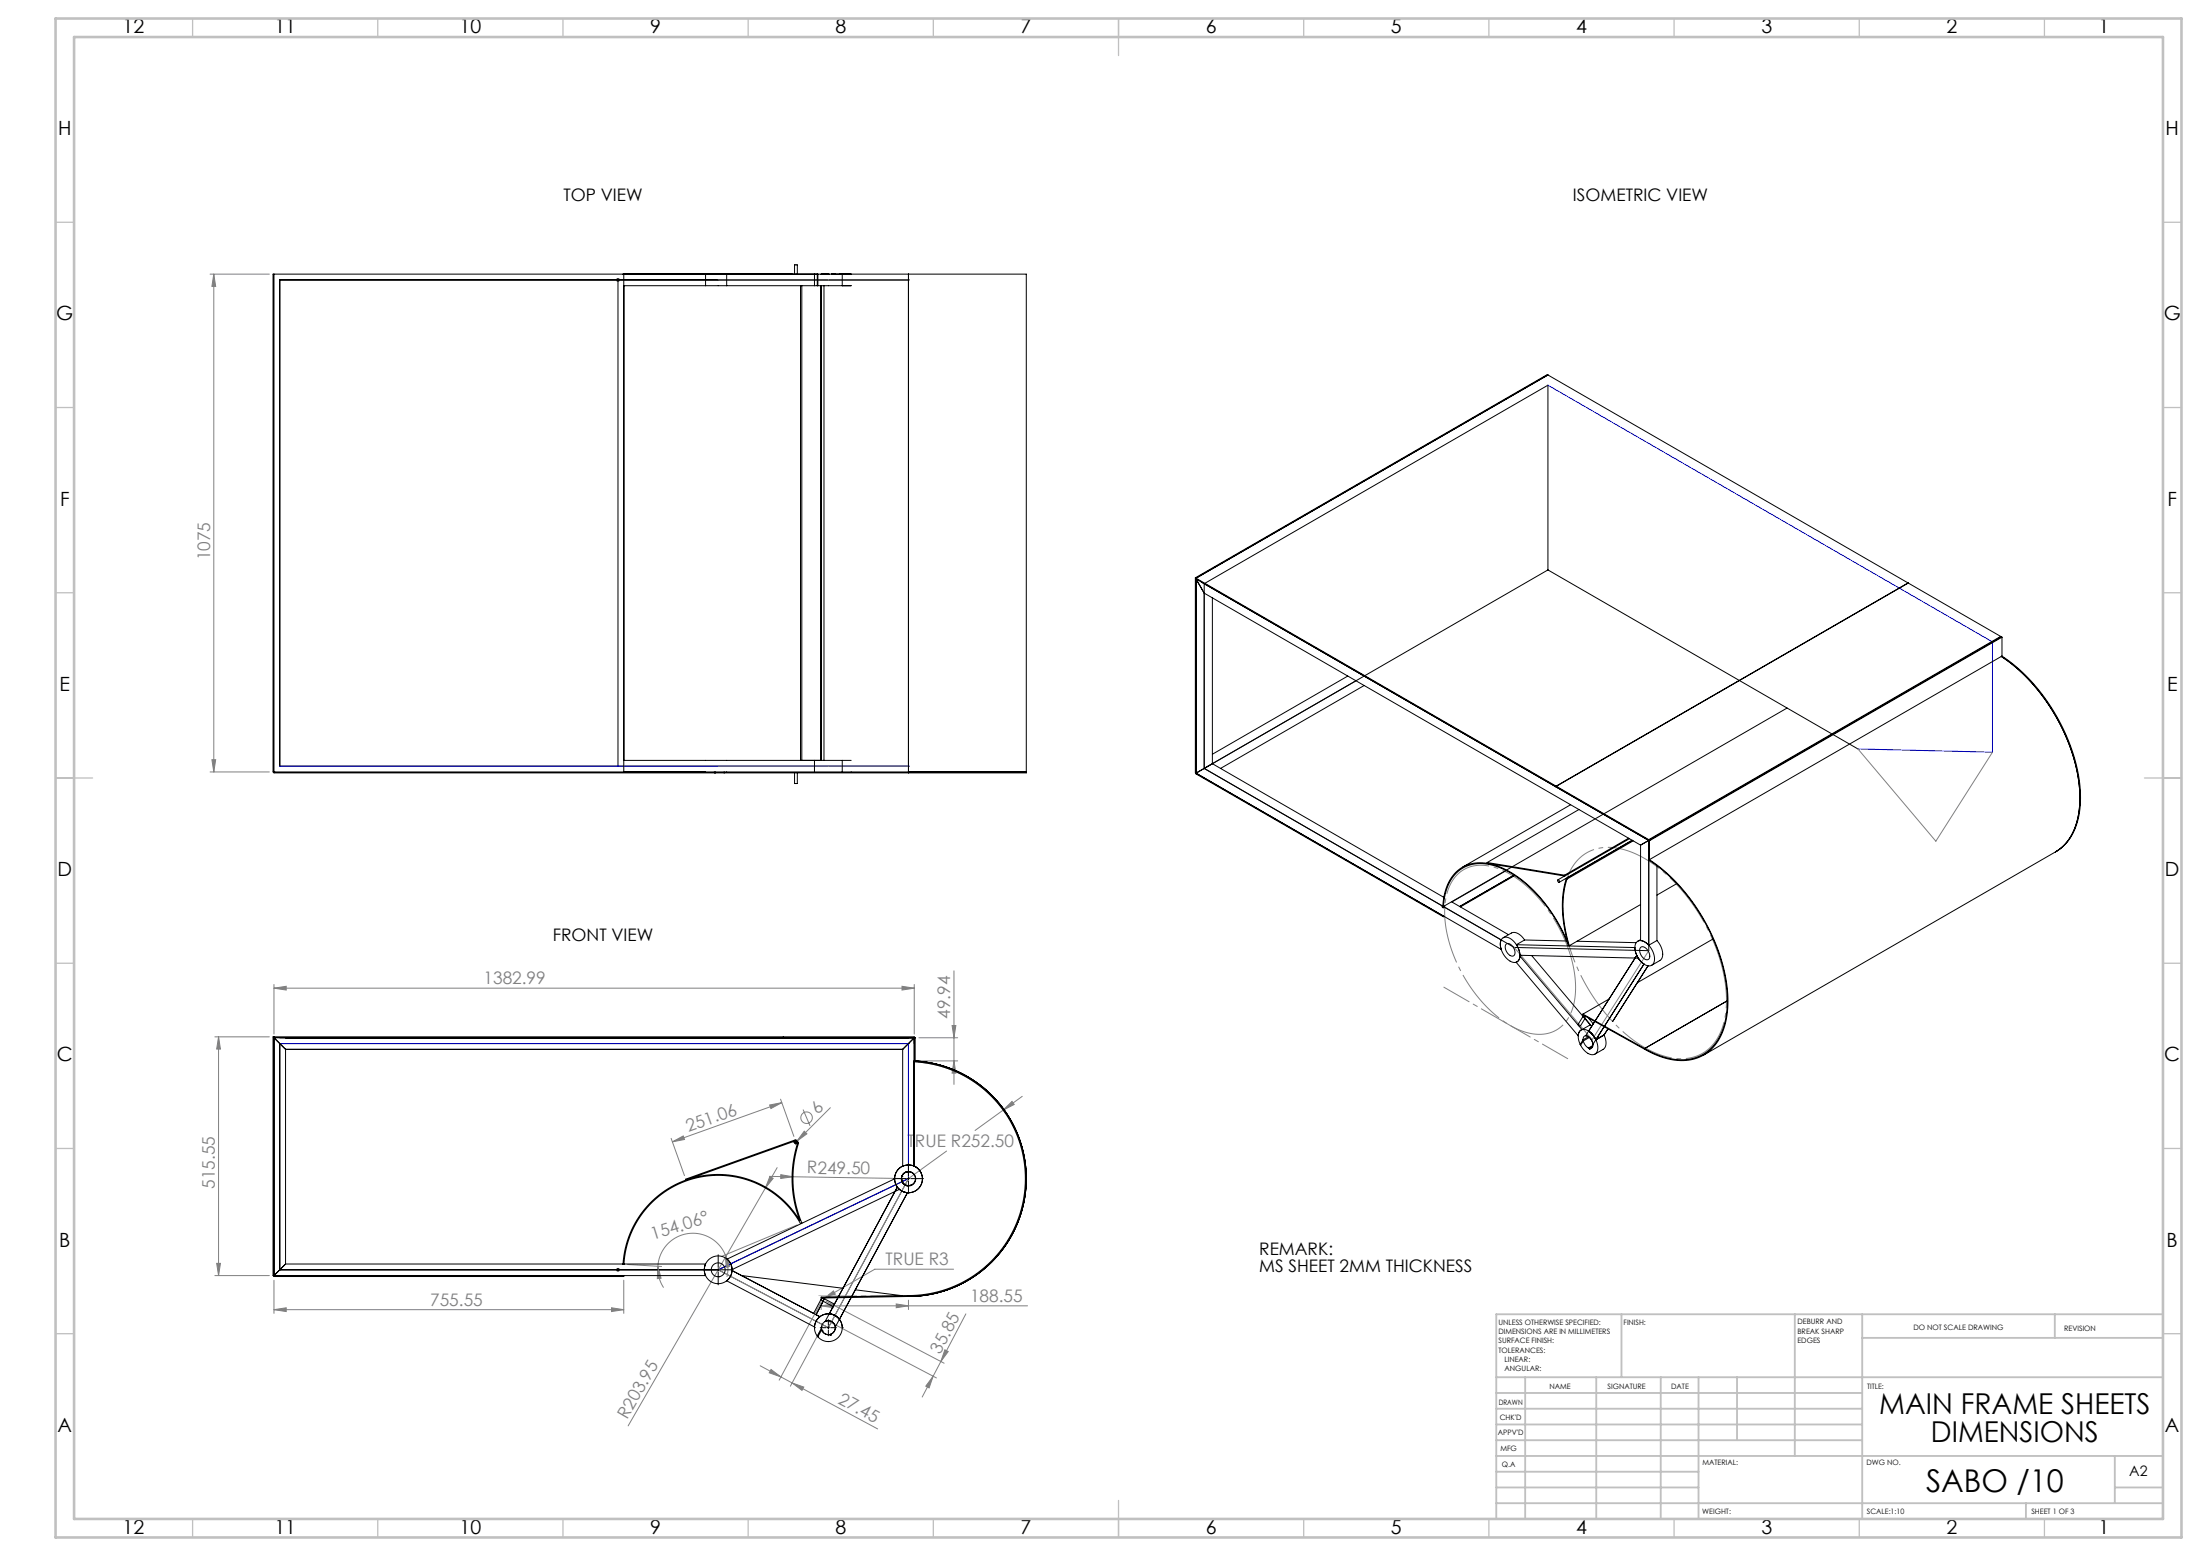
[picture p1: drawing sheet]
<svg xmlns="http://www.w3.org/2000/svg" width="594mm" height="420mm" viewBox="0 0 594 420" stroke-linecap="round" stroke-linejoin="round" font-family="sans-serif">
<g fill="none" stroke="#808080" stroke-width=".27">
<path d="M56.7 74h16M57.7 74v134.4M57.7 74l.5 3.3h-1zM193.9 75.6h51.4M56.7 208.4h16M57.2 205.1h1l-.5 3.3zM193.9 206.8h51.4M501.6 202.2l21.1 24.9 15.3-24.1M408.8 255.7l21.1 24.9 15.3-24M58 279.9h14.7M59 279.9l.5 3.3h-1zM59 279.9v64.4"/>
<path d="M74 265.7v13.4M74 266.7h172.8M74 266.7l3.3-.5v1zM243.5 266.2l3.3 .5-3.3 .5zM246.8 265.7v13.4M257.1 276.8h1l-.5 3.3zM257.6 262v30.7M207.8 298.3l3.3-.7-2.9 1.6zM210.8 296.7l3.6 10.1M211.1 297.6l-29.6 10.6M216.8 299.5l1.9 4.4M224.2 299l-9.6 9.6"/>
<path d="M247.8 286.7a31.6 31.6 0 0 1 23.6 13.8M248.1 280.1h10.5M248.1 286.4h10.5M257.6 286.4l.5 3.3h-1zM270.9 299.6l2.3-2.3 .6 .8zM276 295.9l-12.7 9.2M181.2 307.3l3.6 10M181.5 308.2l3-1.6 .3 1zM207.8 317.5l37.5 .6M207.9 317.6l.8 .5-2 2.6zM209.8 315.2l-3.1 5.5M210.8 317.1l3.3 .5-3.3 .5z"/>
<path d="M217.1 305.3l.8 .7-2.7 2zM245.3 318.1l-21.6 40.3-29.8-15.7M255.6 310.7l-10.3 7.4M195.8 338.7l1.3 3.1-1 .2zM195.8 338.7a9.5 9.5 0 0 0-10.3-5.7 9.5 9.5 0 0 0-7.9 8.8M195.8 338.7l.7 2.7v1.4l-.2 1.9M206.7 320.7l-37.1 64.2M215.2 330.6l-20.3 8.5M58 344.3h14.7M58.5 341h1l-.5 3.3zM74 353.5l3.3-.5v1zM74 345.6v8.9"/>
<path d="M74 353.5h94.4M165.1 353l3.3 .5-3.3 .5zM168.4 345.6v8.9M169.5 341.3l9.1 .6M177.6 341.8l.9 3.2-1 .1zM177.6 341.8l.3 2.8 .6 1.7 .7 1.3M221.6 351.6l-11.2 20.9M221.7 352.5l3.3-.5v1zM221.7 351.4v2.1M221.7 352.5h55.7M222.3 357.6l-8.9 16.6M222.4 350.5l2.6-2 .5 .8z"/>
<path d="M223 351.2l31.9 16.8M223.9 356.7l28.9 15.2M242 352l3.3 .5-3.3 .5zM245.3 350.9v2.6M257.5 342.6h-21.3l-13.8 7.9M260.8 354.6l-11.8 22.5M205.3 368.7l8.6 4.6M208.2 369.7l2.6 2-3.1-1.2zM213.9 373.3l3.1 1.1-.5 .9zM213.9 373.3l23.1 12.4M251.9 371.5l-1 3.1-.9-.4zM255.1 364.3l.9 .5-2 2.7z"/>
<circle cx="217.8" cy="301.7" r="1.56"/>
</g>
<g fill="none" stroke="#000" stroke-width=".27">
<path d="M75.5 75.6h.1M75.5 75.6h169.8M75.5 75.6v131.2M166.5 75.2l.7 .7M166.9 75.1v131.7M167.2 75.2l-.7 .7M245.3 75.6h.1M245.3 75.6v131.2M325.1 157.6v49.8M325.1 157.6l120.1 69.2M417.9 153.8l-92.8 53.6M417.9 153.8v-49.8l-92.8 53.6"/>
<path d="M417.9 153.8l83.7 48.4M538 173.3l-92.8 53.5M482.5 191.1l-92.8 53.6M75.5 206.8h.1M75.5 206.8h118.4M325.1 207.4l83.7 48.3 36.4 .9v-29.8M389.2 244.7h1M389.4 244.3l.7 .7M389.7 244.2v1M390.1 244.3l-.7 .7M75.5 281.7h.1M75.5 281.7v61"/>
<path d="M75.5 281.7h169.8M245.3 281.7h.1M245.3 281.7v36.7M214.6 308.3h.6M214.9 308v.6M245 318.1h.6M245.3 318.1l-51.4 24.6M75.5 342.7h.1M166.5 342.4l.7 .7M166.9 342.7h.1M166.9 342.2v1.1M167.2 342.4l-.7 .7"/>
<path d="M193.9 342.4v.7M194.2 342.7h-118.7M223.3 358.4h.7M223.7 358.1v.6"/>
</g>
<path d="M465.2 262a49.7 49.7 0 0 0-20.8-30 17.1 17.1 0 0 0-14.4-2.6 12.9 12.9 0 0 0-7.7 10.9 40.5 40.5 0 0 0 5.5 24.8 43.5 43.5 0 0 0 18.8 18.9 14.1 14.1 0 0 0 13.6 0 15.1 15.1 0 0 0 5.9-12.2l-.1-4.8-.8-5" fill="none" stroke="#808080" stroke-width=".27" stroke-dasharray="15.2 1.3 1.3 1.3" stroke-dashoffset="5" stroke-linecap="butt"/>
<path d="M424.6 260.2a39.3 39.3 0 0 0-17.4-24.5 12.3 12.3 0 0 0-12.1-.9 12.1 12.1 0 0 0-5 10.5 38.9 38.9 0 0 0 11.7 26.9 20.9 20.9 0 0 0 14.1 7 9.4 9.4 0 0 0 9-8 24.2 24.2 0 0 0-.3-11" fill="none" stroke="#808080" stroke-width=".27" stroke-dasharray="15.2 1.3 1.3 1.3" stroke-dashoffset="1.7" stroke-linecap="butt"/>
<path d="M245.3 349.7h-24.2" fill="none" stroke="#c0c0c0" stroke-width=".27" stroke-dasharray="15.2 1.3 1.3 1.3" stroke-dashoffset="5"/>
<g fill="none" stroke="#c0c0c0" stroke-width=".35">
<path d="M52 5v5M102 5v5M152 5v5M202 5v5M252 5v5M302 5v10M352 5v5M402 5v5M452 5v5M502 5v5M552 5v5M15 60h5"/>
<path d="M584 60h5M15 110h5M584 110h5M15 160h5M584 160h5M15 210h10M579 210h10M15 260h5M584 260h5M15 310h5M584 310h5M15 360h5"/>
<path d="M584 360h5M52 410v5M102 410v5M152 410v5M202 410v5M252 410v5M302 405v10M352 410v5M402 410v5M452 410v5M502 410v5M552 410v5"/>
</g>
<g fill="none" stroke="#c0c0c0" stroke-width=".5">
<path d="M437.8 354.7v17M484.6 354.7v38.3M502.8 354.7v55.3M554.8 354.7v6.4M584 354.7h-180v55.3M404 371.7h180M404 376h98.8M411.8 371.7v38.3M431 371.7v38.3M448.4 371.7v38.3M458.6 371.7v38.3M469 371.7v17"/>
<path d="M502.8 361.1h81.2M404 388.7h98.8M404 384.5h98.8M404 380.2h98.8M404 397.2h54.6M404 393h180M571 393v12.7M404 405.7h180M404 401.5h54.6M547 405.7v4.3M571 401.5h13"/>
</g>
<path d="M15 5h574v410h-574zM20 10h564v400h-564z" fill="none" stroke="#c0c0c0" stroke-width=".7"/>
<path d="M417.9 104l120.1 69.3v29.7l-36.4-.8M75.5 206.8h169.8M245.3 206.8h.1M75.5 281.7h169.8v36.4l-51.4 24.6" fill="none" stroke="#00f" stroke-width=".27"/>
<g fill="none" stroke="#000" stroke-width=".27" stroke-dasharray="15.2 1.3 1.3 1.3">
<path d="M214.3 308.3h-.1M214.9 307.7v-.1M214.9 308.9v.1M215.5 308.3h.1M244.7 318.1h-3.5M245.3 317.5v-3.4M245.3 318.8v3.4M245.9 318.1h3.4M193.3 342.7h-3.5M193.9 342.1v-3.4M193.9 343.4v3.4M194.5 342.7h3.5"/>
<path d="M223 358.4h-1.5M223.7 357.8v-1.6M223.7 359v1.6M224.3 358.4h1.5"/>
</g>
<path d="M389.8 266.5l33.5 19.3" fill="none" stroke="#808080" stroke-width=".27" stroke-dasharray="15.2 1.3 1.3 1.3" stroke-dashoffset="7.4"/>
<g fill="#808080">
<path d="M210.8 317.1l3.3 .5-3.3 .5z"/>
<path d="M217.1 305.3l.8 .7-2.7 2z"/>
<path d="M207.9 317.6l.8 .5-2 2.6z"/>
<path d="M165.1 353l3.3 .5-3.3 .5zM74 353.5l3.3-.5v1zM242 352l3.3 .5-3.3 .5zM221.7 352.5l3.3-.5v1z"/>
<path d="M270.9 299.6l2.9-1.5-.6-.8zM222.4 350.5l3.1-1.2-.5-.8z"/>
<path d="M195.8 338.7l1.3 3.1-1 .2zM177.6 341.8l.9 3.2-1 .1z"/>
<path d="M207.8 298.3l3.3-.7-2.9 1.6zM181.5 308.2l3-1.6 .3 1z"/>
<path d="M255.1 364.3l.9 .5-2 2.7zM251.9 371.5l-1 3.1-.9-.4z"/>
<path d="M257.1 276.8h1l-.5 3.3zM257.6 286.4l.5 3.3h-1z"/>
<path d="M58.5 341h1l-.5 3.3zM59 279.9l.5 3.3h-1z"/>
<path d="M57.2 205.1h1l-.5 3.3zM57.7 74l.5 3.3h-1z"/>
<path d="M208.2 369.7l2.6 2-3.1-1.2zM213.9 373.3l3.1 1.1-.5 .9z"/>
<path d="M74 266.7l3.3-.5v1zM243.5 266.2l3.3 .5-3.3 .5z"/>
</g>
<g fill="none" stroke="#000" stroke-width=".27">
<path d="M74 74v134.6h118.9M168.4 74v134.4M168.4 77.1h22.1M168.5 77.1v128.1M190.5 77.1v-3.1h5.7v3.1M190.5 77.1h5.7M196.2 77.1h23.7M214.5 74v-2.5h.8v2.5M216.1 77.1v128.1M216.5 77.1v128.1M219.9 77.1h7.5M219.9 77.1v-3.1h-146.2v134.4h146.2"/>
<path d="M220.7 74h.1v3.1h-.1zM220.7 74h-.8h3.8M221.7 77.1v128.1h-53.3M221.7 74h.1M221.7 74h1.1h-.9M221.9 74h1.9h-.1M221.9 74h1.8M222.5 77.1v128.1M223.7 74h3.7h-.8M224.5 74h1zM224.5 74h20.8M227.4 74v3.1"/>
<path d="M227.4 77.1h2.4M245.3 74h31.8v134.6h-31.8M245.3 74v134.6M417.9 101.2l-95 54.9v52.8l66.8 38.5M322.7 156v52.6l82.6 47.7a3.5 3.5 0 0 1 0-2.6l-80.2-46.3M322.7 156l97.5 56.2M322.7 156l95.1-54.9 97.4 56.2M515.2 157.3v.1M515.2 157.3l-95 54.9M515.2 157.4l25.3 14.6M515.2 157.4l-95 54.8M325.1 160.1l-2.2-3.8 122.4 70.6"/>
<path d="M325.1 160.1v47.3M325.1 160.1l117.9 68M327.3 161.4v44.7l62.5 36.1M540.2 172v-.2l-95 54.8M540.3 177.2a50.3 50.3 0 0 1 21.3 37.4 17.8 17.8 0 0 1-5 14.2l-1.6 1.1M540.4 171.9l-95.2 54.9M540.5 177.1a50.3 50.3 0 0 1 21.2 37.4 17.8 17.8 0 0 1-4.9 14.2l-1.8 1.2M540.5 172l-95.2 54.9M540.5 172v5.1M540.5 177.1l-95.2 54.9M363.9 182.5l-36.6 21.1M366.1 183.8l-41 23.6"/>
<path d="M368.3 185l-38.7 22.4M74 208.4h.1M192.9 208.6h.3M192.9 208.4v.2M193.2 208.6h2.3M193.2 208.4v.2M195.5 208.4v.2M195.5 208.6h49.8M214.5 208.6v2.9h.8v-2.9M219.9 208.4h7.5M227.4 208.4h49.7M227.4 205.2h-7.5v3.2"/>
<path d="M227.4 205.2v3.2M227.4 205.2h2.4M325.1 207.4l-2.2 1.3M420.2 212.2v.2M420.2 212.2l25 14.4M424.1 217.2l-29.2 16.9M426.3 218.5l-24.8 14.3M401.5 232.8l.1 .2 20.9 3.5M401.5 232.8l20.9 3.4M406.7 235l-14.7 8.5M408.8 236.2l-14.7 8.5M409 236.3l-14.7 8.5"/>
<path d="M420.6 237.5h.2a.31 .31 0 0 1 .3 .3 .31 .31 0 0 1-.3 .3zM422.4 236.2l.1 .3M422.4 236.5l-1.8 1M422.9 237.1a30.4 30.4 0 0 0 .4 17.4 38.9 38.9 0 0 0-16.6-19.7 12.2 12.2 0 0 0-12.1-.6 12.3 12.3 0 0 0-5 10.5l.1 .1a12 12 0 0 1 5.5-10.6 12.7 12.7 0 0 1 12.2 1.2 39.2 39.2 0 0 1 16 19.9h.3M422.9 237.1l.2 .2M423.1 237.3a30.7 30.7 0 0 0 .6 18M439.7 226.3l-17.3 9.9M439.9 226.4l-17.4 10.1M440.7 226.8l-19.7 11.3M440.7 226.8l-17.8 10.3M441 227l-17.9 10.3M443 228.1v25.8a3.4 3.4 0 0 1 2.2 1.2"/>
<path d="M445.2 232.1a49.8 49.8 0 0 1 21.2 37.2 17.7 17.7 0 0 1-4.9 14.1 12.8 12.8 0 0 1-13.3 1.6l-4.1-2M445.2 226.8h.1M445.2 226.6v28.5M445.2 226.8l-2.2 1.3M445.3 232l-.1-.1a50.2 50.2 0 0 1 21.3 37.5 17.8 17.8 0 0 1-4.9 14.2 12.9 12.9 0 0 1-13.4 1.6l-4.1-2M445.3 226.9v5.1M447.4 233.7v20.2M452.7 238.5l-5.3 3.1M555 229.9l-95 54.9M389.7 247.2v.2M389.9 242.1h-.2M389.9 247.3l-.2 .1"/>
<path d="M391.9 243.4l15.4 8.9M405.5 253.4a2.13 2.13 0 0 1 3.1 .6 4.7 4.7 0 0 1 1.3 5.4 2.12 2.12 0 0 1-3-.6 4.7 4.7 0 0 1-1.4-5.4zM405.9 253.1l2.2-1.2a3 3 0 0 1 3.5 1.8M406.6 254.9a1.48 1.48 0 0 1 2.1 1 1.29 1.29 0 0 1-.4 2.2 2.45 2.45 0 0 1-1.7-3.2zM409.4 255l32 .8 .5 2.1M409.4 255a5.6 5.6 0 0 1 1 2.9l31.9 .7 1.6 1.6M410.4 258.1a1.67 1.67 0 0 1-1 1.6l16.7 19.9a1.67 1.67 0 0 1 1-1.7M410.4 258.1l16.7 19.8M410.7 257.9l-.3 .2M411.6 253.7l-2.2 1.3M411.6 253.7l11.3 .3M413.5 257.9l13.9 16.4"/>
<path d="M425.8 254.1l16 .3M441.9 257.9l.9 1.3 1.1 1M441.9 257.9l-11.2 17.7M442 254.2a2.29 2.29 0 0 1 3.1 .8 4.7 4.7 0 0 1 1.2 5.2 1.98 1.98 0 0 1-2.9-.4 4.9 4.9 0 0 1-1.6-5.4zM443 253.6l-.8 .5M443 244.2l-19.3 11.1M443 255.7a2.07 2.07 0 0 1 2.4 2.1 .94 .94 0 0 1-.5 1.2 .94 .94 0 0 1-1.2-.4 2.34 2.34 0 0 1-.7-2.9zM447.4 253.9a4.6 4.6 0 0 1 1.2 5l-2.7 1.7M447.4 253.9l-2.2 1.2M462.5 253.4l-20.4 11.9M74 279.9v64.7h94.4v-.3M426.6 278.3a2.13 2.13 0 0 1 3 .6 4.7 4.7 0 0 1 1.4 5.4 2.13 2.13 0 0 1-3.1-.6 4.7 4.7 0 0 1-1.3-5.4z"/>
<path d="M427.4 273.7l16.7 9.3M427.4 273.7v.2l16.7 9.3M427.4 274.4l-1.3 2a.39 .39 0 0 0 .2 .5 .39 .39 0 0 0 .5-.1l1.2-1.9M427.5 274.1h.2a.31 .31 0 0 1 .3 .3 .31 .31 0 0 1-.3 .3l-.2-.2zM427.6 274l-.1 .1M427.7 279.8a1.48 1.48 0 0 1 2.1 1 1.29 1.29 0 0 1-.4 2.2 2.45 2.45 0 0 1-1.7-3.2zM427.8 274.7l2 2.3M427.9 274.7h.1M427.9 275l1.5 1.6M428.8 274.7l1.4 1.7M428.9 279.8l-1.5 .9M428.9 278.3a5.8 5.8 0 0 1 2 2.3"/>
<path d="M429.4 276.6l-2.3 1.3M429.4 276.6h.1M430.6 275.7l-2.5 3.9a2.1 2.1 0 0 1 1.9 2l.1 .3 .8-1.3M433.1 279.4l.1 .1a2.99 2.99 0 0 1-.3 3.7l-2.3 1.3M433.1 279.4l-2.2 1.2M433.1 277.1l-2.2 3.5M434.2 277.7l-1.1 1.7M434.4 269.7l-7 4M443.9 260.2l-10.7 16.8M445 260.7l-9.6 15M466.4 270.1l-22.3 12.9M77.1 280.1h.1"/>
<path d="M77.1 283.2l-3.1-3.1h173.1v6.3h-.3a31.8 31.8 0 0 1 30.3 32.5 31.8 31.8 0 0 1-31.8 31M77.1 283.2v58M77.1 283.2h166.6M211.5 280.1v-.2h-137.8v64.4h116.8a3.7 3.7 0 0 1 0-3.1h-113.4M211.6 280.1v-.2h35.2v34.9M243.7 283.2v31.6a3.8 3.8 0 0 1 3.1 0M246.8 286.6a31.6 31.6 0 0 1 30 32.3 31.6 31.6 0 0 1-31.5 30.8M246.8 280.1h.1M246.8 280.1l-3.1 3.1M427.4 280.7l.1 .3M427.4 280.7l-.7 1.2 .1 .2 .7-1.1M428.9 282.9l.3 .1"/>
<path d="M428.9 282.9l.3 .4M429.1 280l-1.6 1M429.2 283h.2M429.2 283v.3M429.4 283l-.2 .3M429.9 282.7l-.5 .3M430 282.5l-.8 .5M430.1 282.2l-1.2 .7M444.1 283v.2M185.1 318.3l29.6-10.6 .1 .2-29.6 10.6zM214.8 307.9a.41 .41 0 0 1 .5 .4 .41 .41 0 0 1-.6 .4 .41 .41 0 0 1-.1-.7M243.4 318.3h.1"/>
<path d="M243.4 318.3a1.88 1.88 0 0 0 2.8 1.5l-.1 .2M243.4 318.3v.1M243.5 318.7h.1M243.5 317.5h.1M243.7 317.2l-.3 1.1M243.7 317.2h.1M243.7 314.7a3.7 3.7 0 0 0-2.2 3.5M244 316.8h.1M245.3 316.3a1.94 1.94 0 0 0-1.9 1.9 1.94 1.94 0 0 0 1.9 1.9M246.8 314.7a3.8 3.8 0 0 1 2 2.2M246.8 314.8a3.8 3.8 0 0 1 2.3 3.4M246.8 317v.1a1.87 1.87 0 0 0-3.1 0"/>
<path d="M249.1 318.2a3.7 3.7 0 0 1-3.8 3.7M175.4 324.9a25.7 25.7 0 0 1 40.6 4.6 31.4 31.4 0 0 1-.6-21.1l.2 .1a31.2 31.2 0 0 0 .9 21.6l-.4 .2a25.5 25.5 0 0 0-27.9-12.4 25.5 25.5 0 0 0-19.7 23.4l-.3-.1a25.7 25.7 0 0 1 7.2-16.3zM242.3 320.4l-19.5 36.3a1.87 1.87 0 0 1 2.7 1.5l19.5-36.3M242.3 320.4l-.6-1-.1-1.2-45.3 21.7a3.8 3.8 0 0 1 1.4 2.8l45.2-21.7 1 .7 1.1 .2M242.3 320.4a3.8 3.8 0 0 0 2.7 1.5M245.3 321.9h.1M77.1 341.2l-3.1 3.1M194.1 344.6h.1M200.2 344.3l27.4 3.4M219.9 358.4h.1M219.9 358.2v.2M221.4 355.4a3.7 3.7 0 0 1 3.9-.4 3.7 3.7 0 0 1 2.1 3.4"/>
<path d="M221.4 355.4l-23.7-12.4a3.7 3.7 0 0 1-1.5 2.7l23.7 12.5M221.4 355.4a3.7 3.7 0 0 0-1.5 2.8M221.8 350.5h.1M221.8 350.5l-2.1 4M221.8 358.4v.1M221.8 358.5l.1 .4M221.8 358.5l-1.1 2.1 .1 .2 1.1-1.9M221.8 358.2v.4M221.8 358.1v.4M221.9 358.9a1.87 1.87 0 0 0 1.8 1.4M221.9 359.1l.1 .2M222 359.3h.1"/>
<path d="M222.1 351.1h.1M222.1 350.4h.1M222.3 350.4h.1M222.3 350.4l3 1.6M224.9 352.7l-2.6-1.5-2 3.7 1.1 .5M225.5 358.4a1.88 1.88 0 0 1-1 1.6M227.4 358.4h.1M230.9 348.1l12.6 1.6M245.3 349.9h.1M245.3 349.7h.1M245.3 349.7l-23.6 .4v.3l23.6-.5M245.3 349.7v.2"/>
<path d="M223.5 360.2h.3M223.8 360.2l.5 .3M223.8 360.2l-.1 .1M224.2 360.2h-.4M224.2 360.2l.1 .3M224.5 360l-.3 .2M224.5 360l-.2 .5"/>
<circle cx="214.9" cy="308.3" r=".38"/>
<circle cx="245.3" cy="318.1" r="1.88"/>
<circle cx="245.3" cy="318.2" r="1.94"/>
<circle cx="245.3" cy="318.2" r="3.8"/>
<circle cx="193.9" cy="342.8" r="1.88"/>
<circle cx="193.9" cy="342.8" r="3.8"/>
<circle cx="222.1" cy="350.7" r=".38"/>
<circle cx="223.7" cy="358.4" r="3.7"/>
<circle cx="223.7" cy="358.4" r="1.87"/>
</g>
<text font-size="8.5" x="520" y="402.7">SABO /10</text>
<g font-size="7.8">
<text x="507.4" y="381.6">MAIN FRAME SHEETS</text>
<text x="521.3" y="389.3">DIMENSIONS</text>
</g>
<g font-size="5.3">
<text x="33.1" y="9">12</text>
<text x="74.1" y="9">11</text>
<text x="124.1" y="9">10</text>
<text x="175.6" y="9">9</text>
<text x="225.6" y="9">8</text>
<text x="275.6" y="9">7</text>
<text x="325.6" y="9">6</text>
<text x="375.6" y="9">5</text>
<text x="425.6" y="9">4</text>
<text x="475.6" y="9">3</text>
<text x="525.6" y="9">2</text>
<text x="566.6" y="9">1</text>
<text x="15.7" y="36.5">H</text>
<text x="584.7" y="36.5">H</text>
<text x="15.2" y="86.5">G</text>
<text x="584.2" y="86.5">G</text>
<text x="16.2" y="136.5">F</text>
<text x="585.2" y="136.5">F</text>
<text x="16.1" y="186.5">E</text>
<text x="585.1" y="186.5">E</text>
<text x="15.5" y="236.5">D</text>
<text x="584.5" y="236.5">D</text>
<text x="15.4" y="286.5">C</text>
<text x="584.4" y="286.5">C</text>
<text x="16" y="336.5">B</text>
<text x="585" y="336.5">B</text>
<text x="15.5" y="386.5">A</text>
<text x="584.5" y="386.5">A</text>
<text x="33.1" y="414">12</text>
<text x="74.1" y="414">11</text>
<text x="124.1" y="414">10</text>
<text x="175.6" y="414">9</text>
<text x="225.6" y="414">8</text>
<text x="275.6" y="414">7</text>
<text x="325.6" y="414">6</text>
<text x="375.6" y="414">5</text>
<text x="425.6" y="414">4</text>
<text x="475.6" y="414">3</text>
<text x="525.6" y="414">2</text>
<text x="566.6" y="414">1</text>
</g>
<g font-size="4.7">
<text x="152.1" y="54.3">TOP VIEW</text>
<text x="424.7" y="54.3">ISOMETRIC VIEW</text>
<text x="149.2" y="254.1">FRONT VIEW</text>
<text x="340" y="338.7">REMARK:</text>
<text x="340" y="343.3">MS SHEET 2MM THICKNESS</text>
</g>
<g font-size="4.7" fill="#808080">
<text x="56.7" y="151.3" transform="rotate(-90 56.7 151.3)">1075</text>
<text x="130.6" y="265.7">1382.99</text>
<text x="256.6" y="275" transform="rotate(-90 256.6 275)">49.94</text>
<text x="185.9" y="305.6" transform="rotate(-20 185.9 305.6)">251.06</text>
<text x="220.8" y="301.1" transform="rotate(-45 220.8 301.1)">6</text>
<text x="245.1" y="309.7">TRUE R252.50</text>
<text x="217.9" y="316.7" transform="rotate(1 217.9 316.7)">R249.50</text>
<text x="58" y="320.9" transform="rotate(-90 58 320.9)">515.55</text>
<text x="176.3" y="334.7" transform="rotate(-17 176.3 334.7)">154.06°</text>
<text x="239.1" y="341.6">TRUE R3</text>
<text x="116.1" y="352.5">755.55</text>
<text x="261.9" y="351.5">188.55</text>
<text x="253.9" y="365.6" transform="rotate(-62 253.9 365.6)">35.85</text>
<text x="169.4" y="383.2" transform="rotate(-60 169.4 383.2)">R203.95</text>
<text x="226.1" y="378.7" transform="rotate(28 226.1 378.7)">27.45</text>
</g>
<text font-size="3.9" x="574.9" y="398.5">A2</text>
<g font-size="2">
<text x="404.6" y="357.6">UNLESS OTHERWISE SPECIFIED:</text>
<text x="438.4" y="357.6">FINISH:</text>
<text x="485.3" y="357.5">DEBURR AND</text>
<text x="485.3" y="360">BREAK SHARP</text>
<text x="516.6" y="359">DO NOT SCALE DRAWING</text>
<text x="557.3" y="359.2">REVISION</text>
<text x="404.6" y="360.1">DIMENSIONS ARE IN MILLIMETERS</text>
<text x="404.6" y="362.6">SURFACE FINISH:</text>
<text x="404.6" y="365.1">TOLERANCES:</text>
<text x="485.3" y="362.5">EDGES</text>
<text x="406.2" y="367.6">LINEAR:</text>
<text x="406.2" y="370.1">ANGULAR:</text>
<text x="418.3" y="375">NAME</text>
<text x="434" y="374.9">SIGNATURE</text>
<text x="451.2" y="374.9">DATE</text>
<text x="504.1" y="374.9">TITLE:</text>
<text x="404.6" y="379.1">DRAWN</text>
<text x="404.9" y="383.3">CHK'D</text>
<text x="404.4" y="387.4">APPV'D</text>
<text x="405.1" y="391.8">MFG</text>
<text x="405.5" y="396">Q.A</text>
<text x="459.6" y="395.5">MATERIAL:</text>
<text x="504" y="395.5">DWG NO.</text>
<text x="459.6" y="408.5">WEIGHT:</text>
<text x="504.1" y="408.6">SCALE:1:10</text>
<text x="548.5" y="408.6">SHEET 1 OF 3</text>
</g>
</svg>
